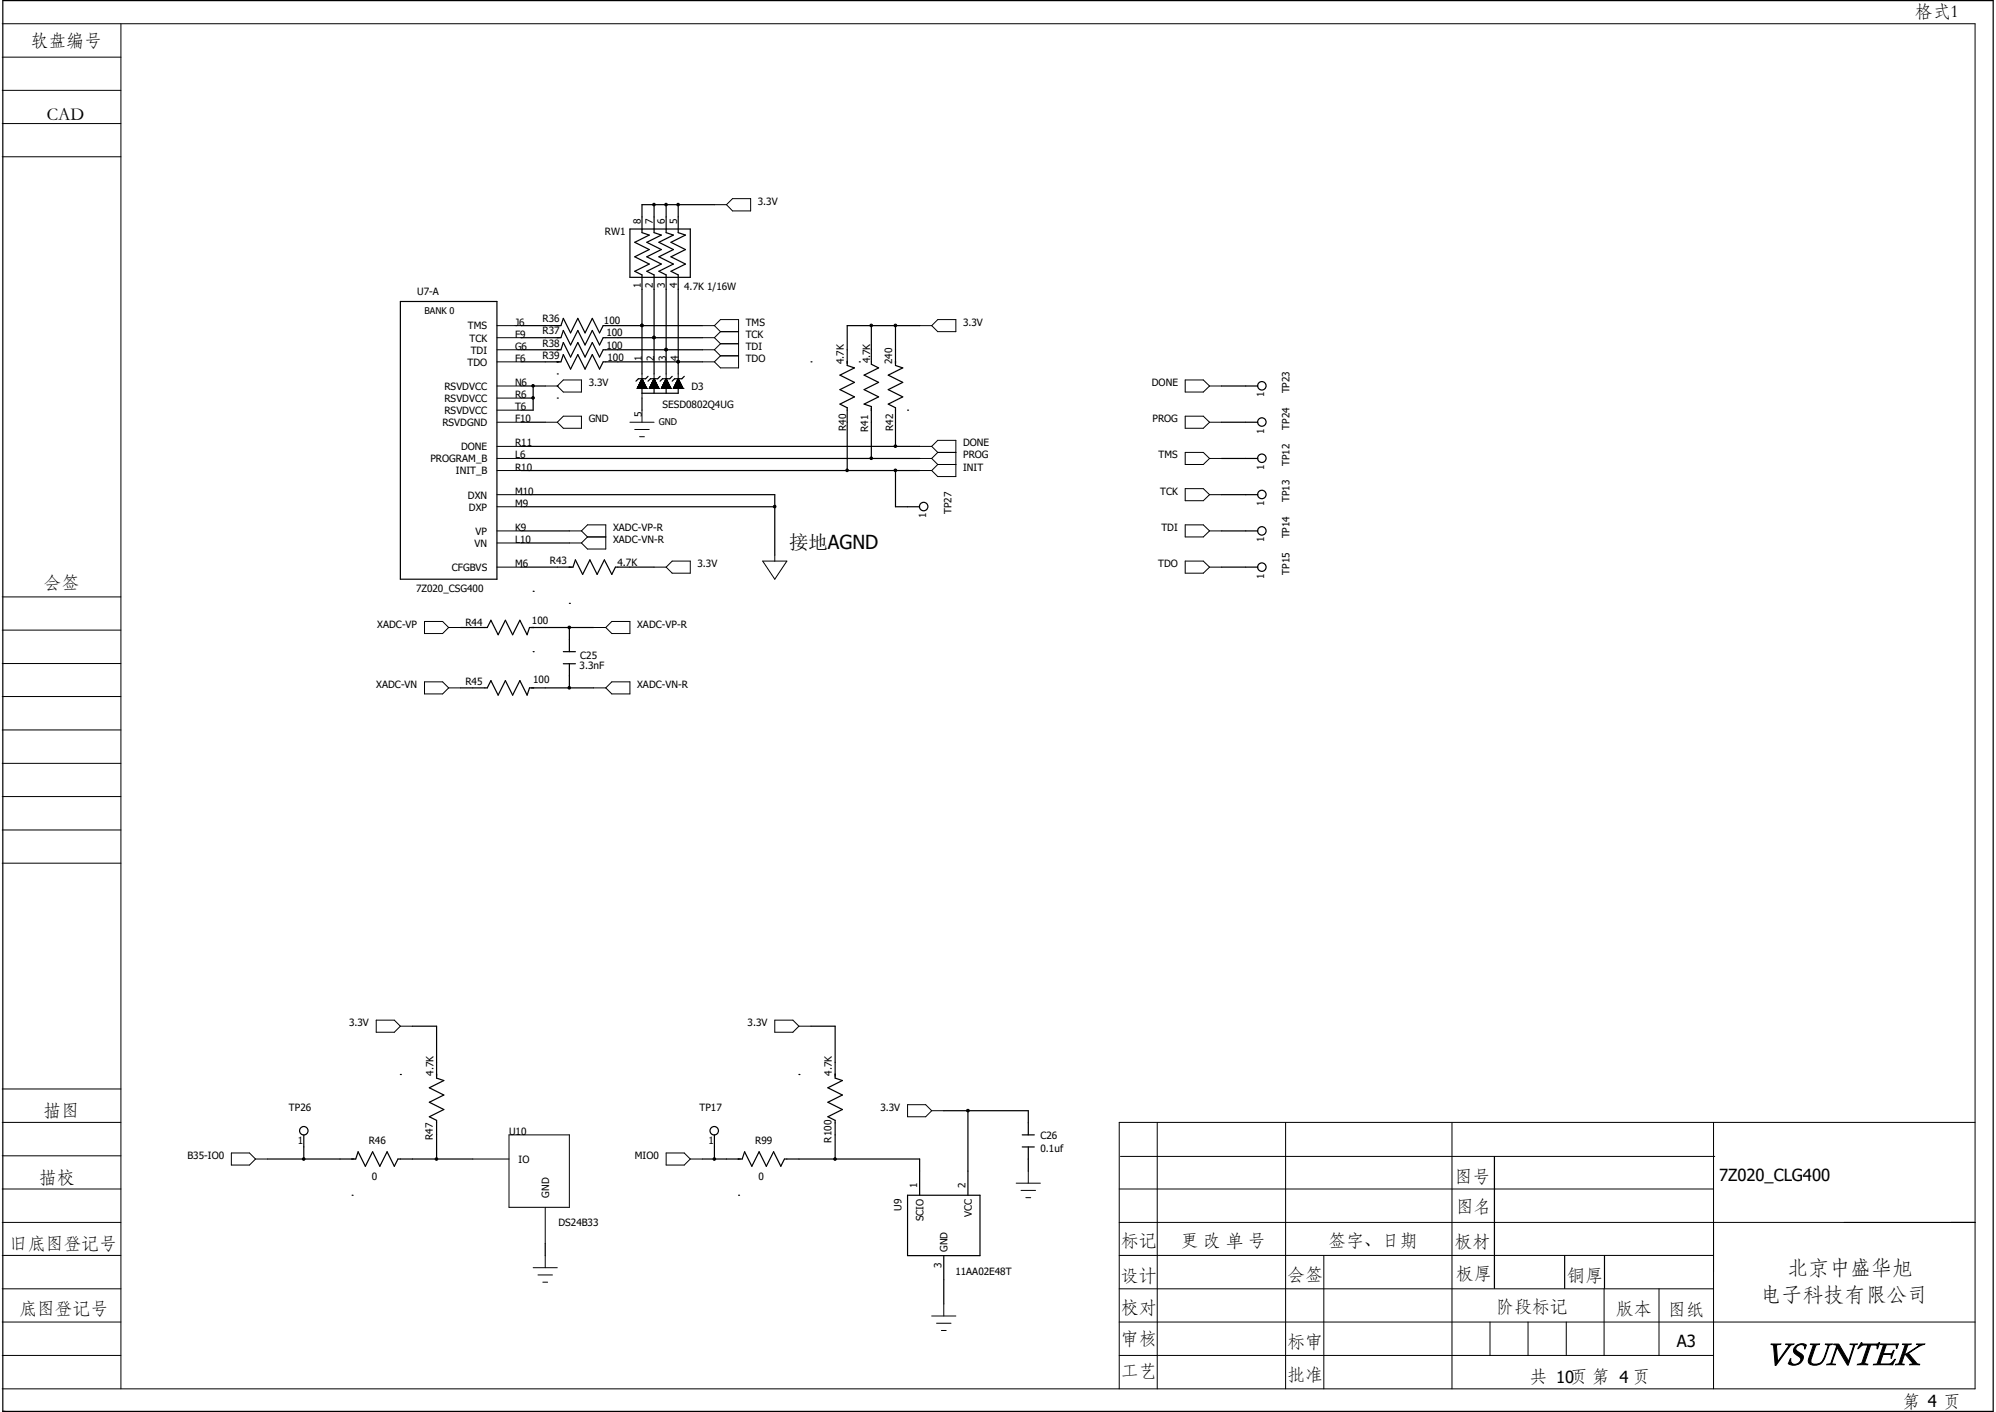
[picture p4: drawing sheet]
<svg xmlns="http://www.w3.org/2000/svg" width="420mm" height="297mm" viewBox="0 0 420 297" stroke-linecap="round" stroke-linejoin="round" font-family="sans-serif">
<g fill="none" stroke="#000" stroke-width=".25">
<path d="M.6 .1h418.8v296.8h-418.8zM132.5 48.2h12.7v10.1h-12.7zM137.6 43.1v5.8l1.5 .5-3 1.6 3 1.5-3 1.5 3 1.5-3 1.6 1.5 .7v20.9M140.2 43.1v5.8l1.5 .5-3.1 1.6 3.1 1.5-3.1 1.5 3.1 1.5-3.1 1.6 1.6 .7v20.9M142.7 43.1v5.8l1.5 .5-3 1.6 3 1.5-3 1.5 3 1.5-3 1.6 1.5 .7v20.9M150.3 43.1h-15.2v5.8l1.5 .5-3 1.6 3 1.5-3 1.5 3 1.5-3 1.6 1.5 .7v20.9M84.2 63.4h20.4v58.4h-20.4zM109.6 68.5h8.4l.5-1.5 1.6 3 1.5-3 1.5 3 1.5-3 1.6 3 .7-1.5h20.9M109.6 71h8.4l.5-1.5 1.6 3.1 1.5-3.1 1.5 3.1 1.5-3.1 1.6 3.1 .7-1.6h20.9M109.6 73.6h8.4l.5-1.5 1.6 3 1.5-3 1.5 3 1.5-3 1.6 3 .7-1.5h20.9M109.6 76.1h8.4l.5-1.5 1.6 3 1.5-3 1.5 3 1.5-3 1.6 3 .7-1.5h20.9M117.3 76.1h.1"/>
<path d="M117.3 78.7h.1M135.1 68.5h.1M136.4 79.2l-.6 .5h-1.5l-.5 .5M137.6 71h.1M138.9 79.2l-.5 .5h-1.5l-.5 .5M140.2 73.6h.1M141.4 79.2l-.5 .5h-1.5l-.5 .5M142.7 76.1h.1M144 79.2l-.5 .5h-1.6l-.5 .5M170.6 76.1h.1M180.8 76.1h.1M183.3 68.5v8.1l1.6 .8-3.1 1.5 3.1 1.5-3.1 1.6 3.1 1.5-3.1 1.5 1.5 .5v10.9"/>
<path d="M188.4 68.5v8.4l1.5 .5-3 1.5 3 1.5-3 1.6 3 1.5-3 1.5 1.5 .8v8.1M193.5 68.5h-15.2v8.4l1.5 .5-3.1 1.5 3.1 1.5-3.1 1.6 3.1 1.5-3.1 1.5 1.6 .8v13.2M109.6 96.4h83.9M109.6 88.8h5.1M109.6 81.2h5.1M109.6 83.7h2.6M109.6 93.9h83.9M109.6 99h83.9M112.2 81.2v5.1h-2.6M117.3 81.2h.1M117.3 83.7h.1M135.1 81.7v1h7.6v-1"/>
<path d="M135.1 83.7v2.6M137.6 81.7v1M140.2 81.7v1M188.4 99v7.6h5.1M191 86.3h.1M257 96.4h7.7M257 88.8h7.7M257 81.2h7.7M109.6 119.3h11l.5-1.5 1.5 3 1.5-3 1.5 3 1.6-3 1.5 3 .8-1.5h8.1M109.6 106.6h53.4M109.6 104.1h53.4v12.7M109.6 111.7h10.2"/>
<path d="M109.6 114.2h10.2M257 119.3h7.7M257 104.1h7.7M257 111.7h7.7M96.9 132h5.6l.8-1.5 1.5 3 1.5-3 1.6 3 1.5-3 1.5 3 .5-1.5h13.5M112.2 124.4h.1M112.2 137.1h.1M118.5 137.1h2.6M118.5 139.6h2.6M119.8 126.9h.1M119.8 132v5.1M119.8 139.6v5.1"/>
<path d="M96.9 144.7h5.6l.8-1.5 1.5 3 1.5-3 1.6 3 1.5-3 1.5 3 .5-1.5h13.5M86.8 215.9h5.1v10.9l1.5 .5-3.1 1.5 3.1 1.5-3.1 1.6 3.1 1.5-3.1 1.5 1.6 .8v8.1M170.6 215.9h5.1v10.9l1.5 .5-3 1.5 3 1.5-3 1.6 3 1.5-3 1.5 1.5 .8v8.1M63.9 238.7v5.1M84.2 226h.1M150.3 238.7v5.1M168.1 226h.1M198.6 233.6h17.8v5.1M203.7 233.6v17.8M215.1 238.7h2.5M56.3 243.8h18.5l.6-1.5 1.5 3 1.5-3 1.5 3 1.5-3 1.6 3 .7-1.5h15.8M74.1 251.4h.1"/>
<path d="M147.8 243.8h8.4l.5-1.5 1.5 3 1.5-3 1.5 3 1.6-3 1.5 3 .8-1.5h28.4v7.6M155.4 251.4h.1M191 251.4h15.2v12.7h-15.2zM215.1 241.3h2.5M216.4 241.3v5M314.5 243.3v27.7M114.7 261.6v2.5M198.6 264.1v10.2M329.2 264.1v6.9M337.6 264.1v6.9"/>
<circle cx="265.5" cy="96.4" r=".89"/>
<circle cx="265.5" cy="88.8" r=".89"/>
<circle cx="265.5" cy="81.2" r=".89"/>
<circle cx="194.4" cy="106.6" r=".89"/>
<circle cx="265.5" cy="111.7" r=".89"/>
<circle cx="265.5" cy="119.3" r=".89"/>
<circle cx="265.5" cy="104" r=".89"/>
<circle cx="63.9" cy="237.8" r=".89"/>
<circle cx="150.3" cy="237.8" r=".89"/>
</g>
<g fill="none" stroke="#000" stroke-width=".21">
<path d="M.5 12h24.9M.5 19h24.9M.5 5h415.1v287.1h-415.1M25.4 5v287.1M.5 26h24.9M.5 33h24.9M150.3 43.1h2.6M154.1 41.8h3.8v2.6h-3.8l-1.2-1.3zM104.6 71h5M104.6 73.6h5M104.6 68.5h5M104.6 76.1h5"/>
<path d="M118.5 79.9h3.8v2.6h-3.8l-1.2-1.3zM135 79.9h.2M135 79.8h.1M135.1 79.7h.1M135.1 79.7l-1 2M135.1 79.7l1 2M135.1 78.7v3M135.1 79.8l-.1 1.9M135.1 79.7v2M135.2 79.8h-.2v1.9M135.2 79.8v1.9M135.2 80h-.3v1.7"/>
<path d="M137.5 79.9h.2M137.6 79.8h.1M137.6 79.7h.1M137.6 79.7l-1 2M137.6 79.7l1 2M137.6 78.7v3M137.7 79.8l-.1 1.9M137.7 79.7v2M137.7 79.8h-.2v1.9M137.7 79.8v1.9M137.8 80h-.3v1.7M137.8 79.9v1.8"/>
<path d="M140 79.9h.3M140.1 79.8h.1M140.2 79.7h.1M140.2 79.7l-1.1 2M140.2 79.7l1 2M140.2 78.7v3M140.2 79.8l-.1 1.9M140.3 79.8h-.3v1.9M140.3 79.8v1.9M140.3 80h-.3v1.7M140.3 79.9v1.8M142.5 80h.3"/>
<path d="M142.6 79.9h.2M142.7 79.8h.1M142.7 79.7h.1M142.7 79.7l-1 2M142.7 79.7l1 2M142.7 78.7v3M142.7 79.8v1.9M142.7 79.7v2M142.8 79.8h-.2v1.9M142.8 79.9v1.8M147.8 71h2.5M147.8 73.6h2.5"/>
<path d="M147.8 68.5h2.5M147.8 76.1h2.5M150.3 68.5l1.3-1.3h3.8v10.2h-3.8l-1.3-1.3M150.3 68.5l1.3 1.3M150.3 71l1.3 1.3M150.3 73.6l1.3 1.2M151.6 69.8h3.8M151.6 72.3h3.8M151.6 69.8l-1.3 1.2M151.6 74.8h3.8M151.6 72.3l-1.3 1.3M151.6 74.8l-1.3 1.3"/>
<path d="M193.5 68.5h2.5M197.3 67.2h3.8v2.6h-3.8l-1.3-1.3zM249.4 79.9h3.8l1.3 1.3-1.3 1.3h-3.8zM104.6 81.2h5M104.6 99h5M104.6 96.4h5M104.6 93.9h5M104.6 88.8h5M104.6 83.7h5M104.6 86.3h5M114.7 81.2h2.6M114.7 88.8h2.6"/>
<path d="M118.5 87.5h3.8v2.6h-3.8l-1.2-1.3zM132.5 88.8h5.1M133.6 90.3h3M134.1 81.7h.1M134.1 81.7h2M134.1 81.6h2M134.1 81.7v-.1h2v.1M134.2 81.5h1.8M134.2 81.7v-.2h1.8v.2M134.2 81.4h1.7M134.2 81.7v-.3h1.7v.3M134.3 81.3h1.6"/>
<path d="M134.3 81.3h1.6v.4M134.4 81.1h1.4M134.4 81.7v-.6h1.4v.6M134.4 81.7v-.7h1.3v.7M134.5 80.9h1.2M134.5 81.7v-.8h1.2v.8M134.5 80.8h1.1M134.6 91.9h1M134.6 80.6h1M134.6 81.7v-1.1h1v1.1M134.7 80.4h.7M134.8 80.2h.5"/>
<path d="M134.9 80.1h.4M134.9 80h.3M135.1 82.7v1M135.1 86.3v2.5M135.3 80.1h-.4v1.6M135.3 80v1.7M135.3 80.2h-.5v1.5M135.3 80.1v1.6M135.4 80.3h-.6v1.4M135.4 80.2v1.5M135.4 80.3h-.7v1.4M135.5 80.5h-.8v1.2"/>
<path d="M135.5 80.4v1.3M135.6 80.7h-1v1M135.6 80.6v1.1M135.8 81.2h-1.5v.5M136.1 81.7h.1M136.6 81.7h.1M136.6 81.7h2M136.7 81.6h1.9M136.7 81.7v-.1h1.9v.1M136.7 81.5h1.8M136.7 81.5h1.8v.2M136.7 81.4h1.8"/>
<path d="M136.8 81.3h1.6M136.8 81.7v-.4h1.6v.4M136.9 81.7v-.5h1.5v.5M136.9 81.1h1.4M136.9 81.1h1.4v.6M137 80.9h1.2M137 81.7v-.8h1.2v.8M137.1 80.8h1.1M137.1 81.7v-.9h1.1v.9M137.1 80.7h1M137.2 80.6h.9M137.2 81.7v-1.1h.9v1.1"/>
<path d="M137.2 80.4h.8M137.2 81.7v-1.4h.8v1.4M137.3 80.3h.6M137.4 80.2h.5M137.4 80.1h.4M137.5 80h.3M137.8 80.1h-.4v1.6M137.8 80v1.7M137.9 80.2h-.5v1.5M137.9 80.1v1.6M137.9 80.2v1.5M138 80.5h-.8v1.2"/>
<path d="M138 80.4v1.3M138.1 80.6v1.1M138.3 81h-1.4v.7M138.5 81.4h-1.8v.3M138.6 81.7h.1M139.1 81.7h.1M139.1 81.7h2.1M139.2 81.6h1.9M139.2 81.7v-.1h1.9v.1M139.2 81.5h1.9M139.3 81.4h1.7M139.3 81.7v-.3h1.7v.3"/>
<path d="M139.4 81.3h1.6M139.4 81.7v-.4h1.6v.4M139.4 81.7v-.5h1.5v.5M139.4 81.1h1.5M139.4 81.7v-.6h1.5v.6M139.5 81h1.3v.7M139.5 80.9h1.3M139.5 81.7v-.8h1.3v.8M139.6 80.8h1.1M139.6 81.7v-.9h1.1v.9M139.7 80.6h.9M139.7 81.7v-1.1h.9v1.1"/>
<path d="M139.7 80.5h.8M139.8 80.4h.7M139.8 81.7v-1.4h.7v1.4M139.9 80.2h.5M140 80.1h.4M140 80h.3M140.4 80v1.7M140.4 80.2h-.5v1.5M140.5 80.3h-.6v1.4M140.5 80.2v1.5M140.5 80.4v1.3M140.7 80.7h-1v1"/>
<path d="M140.7 80.6v1.1M141.1 81.5h-1.9v.2M141.2 81.7h.1M141.7 81.7h.1M141.7 81.7h2M141.7 81.6h2M141.7 81.7v-.1h2v.1M141.8 81.5h1.8M141.8 81.7v-.2h1.8v.2M141.8 81.4h1.8M141.8 81.7v-.3h1.8v.3M141.9 81.3h1.6"/>
<path d="M141.9 81.3h1.6v.4M142 81.1h1.4M142 81.7v-.6h1.4v.6M142 81.7v-.7h1.3v.7M142.1 80.9h1.2M142.1 81.7v-.8h1.2v.8M142.2 80.8h1.1M142.2 81.7v-.9h1.1v.9M142.2 80.6h1M142.2 81.7v-1.1h1v1.1M142.3 80.4h.7M142.3 81.7v-1.4h.7v1.4"/>
<path d="M142.5 80.2h.5M142.5 80.1h.4M142.9 80.1h-.4v1.6M142.9 80v1.7M143 80.2h-.5v1.5M143 80.1v1.6M143 80.3h-.6v1.4M143.1 80.5h-.8v1.2M143.1 80.4v1.3M143.2 80.7h-1v1M143.5 81.2h-1.6v.5M143.7 81.7h.1"/>
<path d="M193.5 99h2.5M193.5 96.4h2.5M193.5 93.9h2.5M196 93.9l1.3-1.3h3.8v7.6h-3.8l-1.3-1.2M196 93.9l1.3 1.3M196 96.4l1.3 1.3M197.3 95.2h3.8M197.3 97.7h3.8M197.3 95.2l-1.3 1.2M197.3 97.7l-1.3 1.3M249.4 95.2h3.8l1.3 1.2-1.3 1.3h-3.8zM249.4 87.5h3.8l1.3 1.3-1.3 1.3h-3.8z"/>
<path d="M254.5 81.2h2.5M254.5 96.4h2.5M254.5 88.8h2.5M104.6 111.7h5M104.6 114.2h5M104.6 119.3h5M104.6 104.1h5M104.6 106.6h5M119.8 111.7h2.5M119.8 114.2h2.5M122.3 111.7l1.3 1.2M122.3 111.7l1.3-1.3h3.9v5.1h-3.9l-1.3-1.3"/>
<path d="M123.6 112.9h3.9M123.6 112.9l-1.3 1.3M137.6 119.3h2.6M141.4 118h3.8v2.6h-3.8l-1.2-1.3zM160.5 118h5.1l-2.6 3.8zM163 116.8v1.2M249.4 110.4h3.8l1.3 1.3-1.3 1.2h-3.8zM249.4 118h3.8l1.3 1.3-1.3 1.3h-3.8zM249.4 102.8h3.8l1.3 1.3-1.3 1.2h-3.8zM254.5 111.7h2.5M254.5 119.3h2.5M254.5 104.1h2.5"/>
<path d="M.5 125.6h24.9M.5 132.5h24.9M.5 139.6h24.9M89.3 130.7h3.8l1.3 1.3-1.3 1.3h-3.8zM94.4 132h2.5M124.9 132h2.6M128.7 130.7h3.8v2.6h-3.8l-1.2-1.3zM.5 146.5h24.9M.5 153.5h24.9M89.3 143.4h3.8l1.3 1.3-1.3 1.3h-3.8zM94.4 144.7h2.5M124.9 144.7h2.6"/>
<path d="M127.5 144.7l1.2-1.3h3.8v2.6h-3.8zM.5 167.6h24.9M.5 160.6h24.9M.5 174.6h24.9M.5 181.6h24.9M79.2 214.6h3.8l1.2 1.3-1.2 1.2h-3.8zM84.2 215.9h2.6M163 214.6h3.8l1.3 1.3-1.3 1.2h-3.8zM168.1 215.9h2.5M.5 229.1h24.9M.5 236.1h24.9M107.1 238.7h12.7v15.3h-12.7z"/>
<path d="M191 232.4h3.8l1.2 1.2-1.2 1.3h-3.8zM196 233.6h2.6M243.5 236.1v56M270.5 236.1v56M305.5 236.1v56M360.6 236.1v56M415.6 236.1h-180.1v56M.5 257.1h24.9M.5 243.1h24.9M.5 250.1h24.9M48.7 242.5h3.8l1.3 1.3-1.3 1.3h-3.8zM53.8 243.8h2.5"/>
<path d="M99.5 243.8h7.6M114.7 254v7.6M140.2 242.5h3.8l1.2 1.3-1.2 1.3h-3.8zM145.2 243.8h2.6M213.8 248.9h5.1M214.8 250.4h3.1M215.9 251.9h1M216.4 246.3v2.6M235.5 257.1h180.1M235.5 250.1h125.1M235.8 243.2h125M.5 264.1h24.9"/>
<path d="M.5 271.1h24.9M.5 278.1h24.9M112.2 266.7h5.1M113.2 268.2h3M114.2 269.7h1M114.7 264.1v2.6M196 276.8h5.1M197.1 278.3h3M198.1 279.9h1M198.6 274.3v2.5M235.5 264.1h125.1M235.5 271.1h125.1"/>
<path d="M235.5 278.1h180.1M278.6 264.1v28M313.5 278.1v7M321.5 278.1v7M329.6 278.1v7M337.5 271.1v14M349.1 271.1v14M.5 285.1h24.9M235.5 285.1h125.1"/>
</g>
<g fill="#000" stroke="#000" stroke-width=".21">
<circle cx="137.6" cy="43" r=".28"/>
<circle cx="140.1" cy="43" r=".28"/>
<circle cx="142.7" cy="43" r=".28"/>
<circle cx="135.1" cy="68.5" r=".28"/>
<circle cx="137.6" cy="71" r=".28"/>
<circle cx="140.1" cy="73.5" r=".28"/>
<circle cx="142.7" cy="76.1" r=".28"/>
<circle cx="183.3" cy="68.5" r=".28"/>
<circle cx="188.4" cy="68.5" r=".28"/>
<circle cx="112.2" cy="83.7" r=".28"/>
<circle cx="112.2" cy="81.2" r=".28"/>
<circle cx="178.2" cy="98.9" r=".28"/>
<circle cx="183.3" cy="96.4" r=".28"/>
<circle cx="188.4" cy="93.9" r=".28"/>
<circle cx="188.4" cy="98.9" r=".28"/>
<circle cx="163" cy="106.6" r=".28"/>
<circle cx="119.8" cy="132" r=".28"/>
<circle cx="119.8" cy="144.7" r=".28"/>
<circle cx="203.7" cy="233.6" r=".29"/>
<circle cx="63.9" cy="243.8" r=".28"/>
<circle cx="91.8" cy="243.8" r=".28"/>
<circle cx="150.3" cy="243.8" r=".28"/>
<circle cx="175.7" cy="243.8" r=".28"/>
</g>
<text font-size="7.3" x="371.2" y="287.1">VSUNTEK</text>
<g font-size="4.4">
<text x="376.1" y="267.9">北京中盛华旭</text>
<text x="370.5" y="273.6">电子科技有限公司</text>
</g>
<text font-size="4.1" x="166.1" y="115.5">接地AGND</text>
<g font-size="3.8">
<text x="402.9" y="3.5">格式1</text>
<text x="6.4" y="9.6">软盘编号</text>
<text x="9.9" y="25.2">CAD</text>
<text x="9.2" y="123.7">会签</text>
<text x="9.1" y="234.7">描图</text>
<text x="8.2" y="248.8">描校</text>
<text x="306.1" y="248.6">图号</text>
<text x="306.3" y="255">图名</text>
<text x="2" y="262.7">旧底图登记号</text>
<text x="235.8" y="262">标记</text>
<text x="248.5" y="262.2">更 改 单 号</text>
<text x="279.4" y="262.2">签字、日期</text>
<text x="306.1" y="262.3">板材</text>
<text x="235.8" y="269.5">设计</text>
<text x="270.8" y="269.2">会签</text>
<text x="306.3" y="268.9">板厚</text>
<text x="329.7" y="269.5">铜厚</text>
<text x="314.8" y="276">阶段标记</text>
<text x="4" y="276.3">底图登记号</text>
<text x="235.8" y="276.3">校对</text>
<text x="340" y="276.3">版本</text>
<text x="350.9" y="276.5">图纸</text>
<text x="235.8" y="282.6">审核</text>
<text x="270.8" y="283.3">标审</text>
<text x="235.8" y="289.4">工艺</text>
<text x="270.8" y="290.4">批准</text>
<text x="321.9" y="290.8">共 10页 第 4 页</text>
<text x="400.3" y="296">第 4 页</text>
</g>
<g font-size="3.5">
<text x="361.7" y="248.4">7Z020_CLG400</text>
<text x="352.8" y="283.4">A3</text>
</g>
<g font-size="2.1">
<text x="134.8" y="47.2" transform="rotate(-90 134.8 47.2)">8</text>
<text x="137.4" y="47.2" transform="rotate(-90 137.4 47.2)">7</text>
<text x="139.9" y="47.2" transform="rotate(-90 139.9 47.2)">6</text>
<text x="142.5" y="47.2" transform="rotate(-90 142.5 47.2)">5</text>
<text x="159.5" y="43.1">3.3V</text>
<text x="127.3" y="49.4">RW1</text>
<text x="87.8" y="62.1">U7-A</text>
<text x="134.8" y="60.5" transform="rotate(-90 134.8 60.5)">1</text>
<text x="137.4" y="60.5" transform="rotate(-90 137.4 60.5)">2</text>
<text x="139.9" y="60.5" transform="rotate(-90 139.9 60.5)">3</text>
<text x="142.5" y="60.5" transform="rotate(-90 142.5 60.5)">4</text>
<text x="144" y="61">4.7K 1/16W</text>
<text x="98.5" y="69.3">TMS</text>
<text x="98.8" y="71.8">TCK</text>
<text x="108.4" y="71">F9</text>
<text x="108.4" y="68.5">J6</text>
<text x="114.2" y="67.8">R36</text>
<text x="114.2" y="70.4">R37</text>
<text x="127.1" y="68.2">100</text>
<text x="127.6" y="70.8">100</text>
<text x="156.9" y="68.5">TMS</text>
<text x="156.9" y="71">TCK</text>
<text x="202.6" y="68.5">3.3V</text>
<text x="98.4" y="76.9">TDO</text>
<text x="99.1" y="74.4">TDI</text>
<text x="108.4" y="73.6">G6</text>
<text x="108.4" y="76.1">F6</text>
<text x="114.2" y="72.9">R38</text>
<text x="114.2" y="75.4">R39</text>
<text x="127.6" y="73.3">100</text>
<text x="127.8" y="75.9">100</text>
<text x="135.1" y="75.9" transform="rotate(-90 135.1 75.9)">1</text>
<text x="137.6" y="75.9" transform="rotate(-90 137.6 75.9)">2</text>
<text x="140.2" y="75.9" transform="rotate(-90 140.2 75.9)">3</text>
<text x="142.7" y="75.9" transform="rotate(-90 142.7 75.9)">4</text>
<text x="156.9" y="73.6">TDI</text>
<text x="156.9" y="76.1">TDO</text>
<text x="177.6" y="76.6" transform="rotate(-90 177.6 76.6)">4.7K</text>
<text x="183.1" y="76.5" transform="rotate(-90 183.1 76.5)">4.7K</text>
<text x="187.7" y="76.6" transform="rotate(-90 187.7 76.6)">240</text>
<text x="93.5" y="82">RSVDVCC</text>
<text x="108.4" y="81.2">N6</text>
<text x="108.4" y="83.7">R6</text>
<text x="123.9" y="81.2">3.3V</text>
<text x="145.5" y="82">D3</text>
<text x="242.4" y="81.2">DONE</text>
<text x="266" y="83.6" transform="rotate(-90 266 83.6)">1</text>
<text x="271.4" y="82.8" transform="rotate(-90 271.4 82.8)">TP23</text>
<text x="93.1" y="89.6">RSVDGND</text>
<text x="93.5" y="84.5">RSVDVCC</text>
<text x="93.5" y="87.1">RSVDVCC</text>
<text x="108.4" y="88.8">F10</text>
<text x="108.4" y="86.3">T6</text>
<text x="123.9" y="88.8">GND</text>
<text x="135.1" y="87.7" transform="rotate(-90 135.1 87.7)">5</text>
<text x="139.4" y="85.9">SESD0802Q4UG</text>
<text x="242.5" y="88.8">PROG</text>
<text x="97" y="94.7">DONE</text>
<text x="108.4" y="93.9">R11</text>
<text x="178" y="90.6" transform="rotate(-90 178 90.6)">R40</text>
<text x="182.7" y="90.9" transform="rotate(-90 182.7 90.9)">R41</text>
<text x="187.9" y="90.6" transform="rotate(-90 187.9 90.6)">R42</text>
<text x="202.6" y="93.9">DONE</text>
<text x="266" y="91.2" transform="rotate(-90 266 91.2)">1</text>
<text x="271.4" y="90.4" transform="rotate(-90 271.4 90.4)">TP24</text>
<text x="90.6" y="97.2">PROGRAM_B</text>
<text x="95.9" y="99.8">INIT_B</text>
<text x="108.4" y="99">R10</text>
<text x="108.4" y="96.4">L6</text>
<text x="202.6" y="96.4">PROG</text>
<text x="202.6" y="99">INIT</text>
<text x="243.8" y="96.4">TMS</text>
<text x="266" y="98.8" transform="rotate(-90 266 98.8)">1</text>
<text x="271.4" y="98" transform="rotate(-90 271.4 98)">TP12</text>
<text x="98.5" y="104.9">DXN</text>
<text x="98.7" y="107.4">DXP</text>
<text x="108.4" y="104.1">M10</text>
<text x="108.4" y="106.6">M9</text>
<text x="244.1" y="104.1">TCK</text>
<text x="266" y="106.5" transform="rotate(-90 266 106.5)">1</text>
<text x="271.4" y="105.6" transform="rotate(-90 271.4 105.6)">TP13</text>
<text x="100.1" y="112.5">VP</text>
<text x="108.4" y="111.7">K9</text>
<text x="129" y="111.7">XADC-VP-R</text>
<text x="194.9" y="109" transform="rotate(-90 194.9 109)">1</text>
<text x="200.2" y="108.2" transform="rotate(-90 200.2 108.2)">TP27</text>
<text x="244.4" y="111.7">TDI</text>
<text x="271.4" y="113.2" transform="rotate(-90 271.4 113.2)">TP14</text>
<text x="99.9" y="115">VN</text>
<text x="108.4" y="114.2">L10</text>
<text x="108.4" y="119.3">M6</text>
<text x="115.7" y="118.6">R43</text>
<text x="129" y="114.2">XADC-VN-R</text>
<text x="129.9" y="119">4.7K</text>
<text x="146.8" y="119.3">3.3V</text>
<text x="243.7" y="119.3">TDO</text>
<text x="266" y="114.1" transform="rotate(-90 266 114.1)">1</text>
<text x="87.5" y="124.6">7Z020_CSG400</text>
<text x="95.1" y="120.1">CFGBVS</text>
<text x="266" y="121.7" transform="rotate(-90 266 121.7)">1</text>
<text x="271.4" y="120.9" transform="rotate(-90 271.4 120.9)">TP15</text>
<text x="79.4" y="132">XADC-VP</text>
<text x="97.9" y="131.7">R44</text>
<text x="111.9" y="131.3">100</text>
<text x="134.1" y="132">XADC-VP-R</text>
<text x="112.2" y="143.8">100</text>
<text x="122" y="140.7">3.3nF</text>
<text x="122.1" y="138.6">C25</text>
<text x="79.2" y="144.7">XADC-VN</text>
<text x="97.9" y="144.2">R45</text>
<text x="134.1" y="144.7">XADC-VN-R</text>
<text x="73.4" y="215.9">3.3V</text>
<text x="157.3" y="215.9">3.3V</text>
<text x="91.2" y="226.3" transform="rotate(-90 91.2 226.3)">4.7K</text>
<text x="175" y="226.3" transform="rotate(-90 175 226.3)">4.7K</text>
<text x="60.8" y="233.6">TP26</text>
<text x="147.2" y="233.6">TP17</text>
<text x="185.3" y="233.6">3.3V</text>
<text x="91.1" y="239.8" transform="rotate(-90 91.1 239.8)">R47</text>
<text x="107.1" y="238.7">U10</text>
<text x="218.9" y="239.6">C26</text>
<text x="39.5" y="243.8">B35-IO0</text>
<text x="62.7" y="240.6">1</text>
<text x="77.6" y="240.6">R46</text>
<text x="109.1" y="244.6">IO</text>
<text x="133.6" y="243.8">MIO0</text>
<text x="149.1" y="240.6">1</text>
<text x="158.9" y="240.6">R99</text>
<text x="175" y="240.3" transform="rotate(-90 175 240.3)">R100</text>
<text x="218.9" y="242.3">0.1uf</text>
<text x="78.3" y="248.1">0</text>
<text x="115.5" y="251.9" transform="rotate(-90 115.5 251.9)">GND</text>
<text x="159.6" y="248.1">0</text>
<text x="193" y="249.9" transform="rotate(-90 193 249.9)">1</text>
<text x="203.2" y="249.9" transform="rotate(-90 203.2 249.9)">2</text>
<text x="117.5" y="257.9">DS24B33</text>
<text x="189.7" y="254.7" transform="rotate(-90 189.7 254.7)">U9</text>
<text x="194.3" y="256.9" transform="rotate(-90 194.3 256.9)">SCIO</text>
<text x="204.5" y="256" transform="rotate(-90 204.5 256)">VCC</text>
<text x="199.4" y="263.4" transform="rotate(-90 199.4 263.4)">GND</text>
<text x="198.1" y="266.8" transform="rotate(-90 198.1 266.8)">3</text>
<text x="201" y="268.3">11AA02E48T</text>
</g>
<g font-size="1.9">
<text x="89.3" y="66">BANK 0</text>
<text x="138.6" y="89.3">GND</text>
</g>
</svg>
